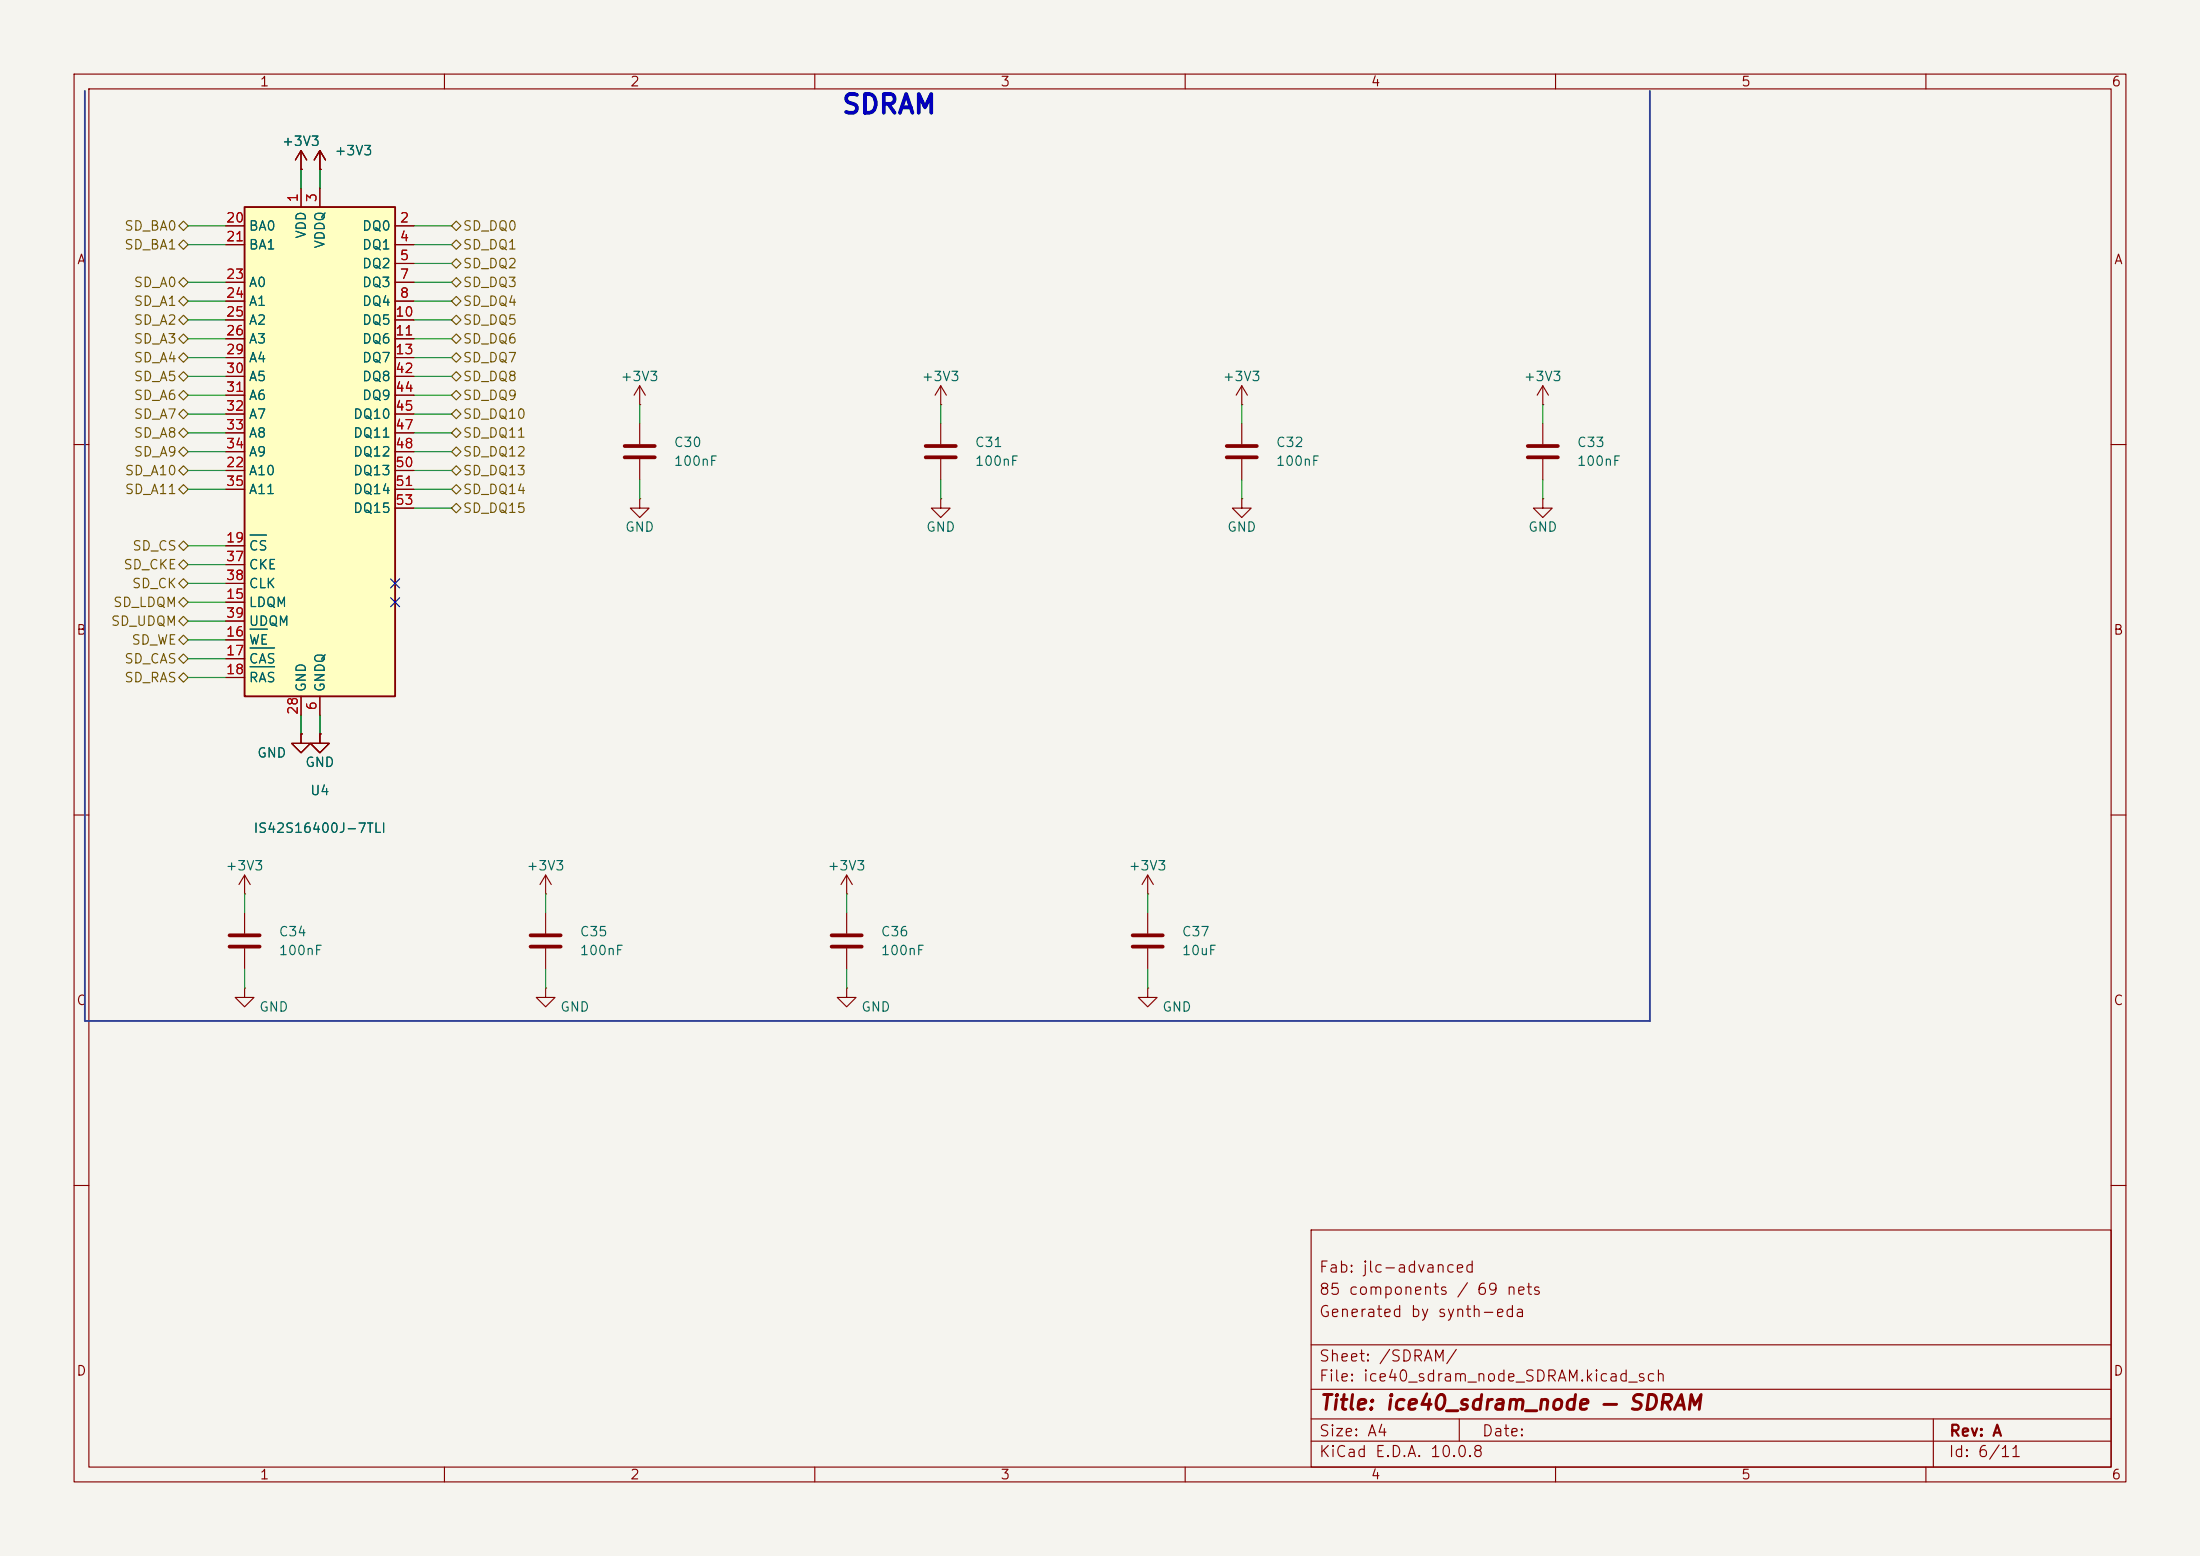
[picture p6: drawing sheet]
<svg xmlns="http://www.w3.org/2000/svg" width="297mm" height="210mm" viewBox="0 0 297 210" stroke-linecap="round" stroke-linejoin="round" font-family="sans-serif">
<path d="M0 0h297v210h-297z" fill="#f5f4ef" stroke="#f5f4ef" stroke-width=".14"/>
<g fill="none" stroke="#840000" stroke-width=".15">
<path d="M10 10h277v190h-277zM12 12h273v186h-273zM60 10v2M110 10v2M160 10v2M210 10v2M260 10v2M40.6 22.9h.1M40.6 20.3l-.7 1.3M40.6 20.3l.8 1.3M40.6 20.3v2.6M43.2 22.9h.1"/>
<path d="M43.2 20.3l-.8 1.3M43.2 20.3l.7 1.3M43.2 20.3v2.6M86.4 57.2v2.7M10 60h2M86.4 62v2.8M285 60h2M10 110h2M154.9 118.1l-.7 1.3M154.9 118.1l.8 1.3M154.9 118.1v2.6M285 110h2"/>
<path d="M114.3 133.4v1.2h1.3l-1.3 1.3-1.3-1.3h1.3M114.3 133.4h.1M154.9 120.7h.1M10 160h2M177 166h108v32h-108zM285 160h2M60 198v2M110 198v2M160 198v2M177 194.5h108M177 191.5h108M177 187.5h108"/>
<path d="M177 181.5h108M197 191.5v3M210 198v2M260 198v2M261 191.5v6.5"/>
</g>
<path d="M84.3 60.2h4.1M84.3 61.7h4.1" fill="none" stroke="#840000" stroke-width=".51"/>
<path d="M33 27.9h20.3v66.1h-20.3z" fill="#ffffc2"/>
<path d="M33 27.9h20.3v66.1h-20.3z" fill="none" stroke="#840000" stroke-width=".25"/>
<g fill="none" stroke="#840000" stroke-width=".15">
<path d="M30.5 30.5h2.5M30.5 33h2.5M30.5 38.1h2.5M40.6 22.9h.1M40.6 20.3v2.6M40.6 25.4v2.5M40.6 20.3l-.7 1.3M40.6 20.3l.8 1.3M43.2 22.9h.1M43.2 20.3v2.6M43.2 25.4v2.5M43.2 20.3l-.8 1.3"/>
<path d="M43.2 20.3l.7 1.3M53.3 30.5h2.6M53.3 33h2.6M53.3 35.6h2.6M53.3 38.1h2.6M30.5 40.6h2.5M30.5 43.2h2.5M30.5 45.7h2.5M30.5 48.3h2.5M30.5 50.8h2.5M30.5 53.3h2.5M30.5 55.9h2.5"/>
<path d="M30.5 58.4h2.5M53.3 40.6h2.6M53.3 43.2h2.6M53.3 45.7h2.6M53.3 48.3h2.6M53.3 50.8h2.6M53.3 53.3h2.6M53.3 55.9h2.6M53.3 58.4h2.6M86.4 54.6h.1M86.4 52.1l-.8 1.2M86.4 52.1l.7 1.2"/>
<path d="M86.4 52.1v2.5M127 54.6h.1M127 52.1v2.5M127 57.2v2.7M127 52.1l-.8 1.2M127 52.1l.8 1.2M167.6 54.6h.1M167.6 52.1v2.5M167.6 57.2v2.7M167.6 52.1l-.7 1.2M167.6 52.1l.8 1.2M208.3 54.6h.1"/>
<path d="M208.3 52.1v2.5M208.3 57.2v2.7M208.3 52.1l-.8 1.2M208.3 52.1l.7 1.2M30.5 73.7h2.5M30.5 63.5h2.5M30.5 61h2.5M30.5 66h2.5M30.5 76.2h2.5M30.5 78.7h2.5M53.3 63.5h2.6M53.3 61h2.6"/>
<path d="M53.3 66h2.6M53.3 68.6h2.6M86.4 67.3v1.3h1.2l-1.2 1.3-1.3-1.3h1.3M86.4 67.3h.1M127 67.3v1.3h1.3l-1.3 1.3-1.3-1.3h1.3M127 67.3h.1M127 62v2.8M167.6 67.3v1.3h1.3l-1.3 1.3-1.2-1.3h1.2M167.6 67.3h.1M167.6 62v2.8M208.3 67.3v1.3h1.2l-1.2 1.3-1.3-1.3h1.3M208.3 67.3h.1"/>
<path d="M208.3 62v2.8M30.5 81.3h2.5M30.5 86.4h2.5M30.5 88.9h2.5M30.5 91.4h2.5M30.5 83.8h2.5M40.6 99.1v1.2h1.3l-1.3 1.3-1.2-1.3h1.2M40.6 99.1h.1M40.6 94v2.5M43.2 99.1v1.2h1.2l-1.2 1.3-1.3-1.3h1.3M43.2 99.1h.1M43.2 94v2.5"/>
<path d="M33 118.1v2.6M33 118.1l-.7 1.3M33 118.1l.8 1.3M73.7 118.1l-.8 1.3M73.7 118.1l.7 1.3M73.7 118.1v2.6M114.3 118.1l-.8 1.3M114.3 118.1l.8 1.3M114.3 118.1v2.6M33 120.7h.1M33 133.4v1.2h1.3l-1.3 1.3-1.3-1.3h1.3M33 133.4h.1"/>
<path d="M33 123.2v2.8M33 128v2.8M73.7 133.4v1.2h1.2l-1.2 1.3-1.3-1.3h1.3M73.7 133.4h.1M73.7 120.7h.1M73.7 123.2v2.8M73.7 128v2.8M114.3 120.7h.1M114.3 123.2v2.8M114.3 128v2.8M154.9 133.4v1.2h1.3l-1.3 1.3-1.2-1.3h1.2M154.9 133.4h.1"/>
<path d="M154.9 123.2v2.8M154.9 128v2.8"/>
</g>
<path d="M33.8 72.2h2.2M33.8 84.9h2.3M33.8 87.5h3.3M33.8 90h3.3" fill="none" stroke="#006464" stroke-width=".15"/>
<g fill="none" stroke="#840000" stroke-width=".51">
<path d="M125 60.2h4M125 61.7h4M165.6 60.2h4.1M165.6 61.7h4.1M206.2 60.2h4.1M206.2 61.7h4.1M31 126.2h4.1M31 127.8h4.1M71.6 126.2h4.1M71.6 127.8h4.1M112.3 126.2h4M112.3 127.8h4"/>
<path d="M152.9 126.2h4.1M152.9 127.8h4.1"/>
</g>
<g fill="none" stroke="#725600" stroke-width=".15">
<path d="M24.1 38.1l.7-.6 .6 .6-.6 .6zM24.1 33l.7-.6 .6 .6-.6 .7zM24.1 30.5l.7-.7 .6 .7-.6 .6zM61 30.5l.6-.7 .6 .7-.6 .6zM61 35.6l.6-.7 .6 .7-.6 .6zM61 38.1l.6-.6 .6 .6-.6 .6zM61 33l.6-.6 .6 .6-.6 .7zM24.1 58.4l.7-.6 .6 .6-.6 .7zM24.1 40.6l.7-.6 .6 .6-.6 .7zM24.1 45.7l.7-.6 .6 .6-.6 .7zM24.1 48.3l.7-.7 .6 .7-.6 .6zM24.1 50.8l.7-.6 .6 .6-.6 .6z"/>
<path d="M24.1 53.3l.7-.6 .6 .6-.6 .7zM24.1 55.9l.7-.7 .6 .7-.6 .6zM24.8 42.5l.6 .7-.6 .6-.7-.6zM61 45.7l.6-.6 .6 .6-.6 .7zM61 48.3l.6-.7 .6 .7-.6 .6zM61 40.6l.6-.6 .6 .6-.6 .7zM61 50.8l.6-.6 .6 .6-.6 .6zM61 53.3l.6-.6 .6 .6-.6 .7zM61 55.9l.6-.7 .6 .7-.6 .6zM61 58.4l.6-.6 .6 .6-.6 .7zM61.6 42.5l.6 .7-.6 .6-.6-.6zM24.1 61l.7-.7 .6 .7-.6 .6z"/>
<path d="M24.1 66l.7-.6 .6 .6-.6 .7zM24.1 73.7l.7-.7 .6 .7-.6 .6zM24.1 78.7l.7-.6 .6 .6-.6 .7zM24.1 76.2l.7-.6 .6 .6-.6 .6zM24.8 62.9l.6 .6-.6 .6-.7-.6zM61 68.6l.6-.7 .6 .7-.6 .6zM61 61l.6-.7 .6 .7-.6 .6zM61 66l.6-.6 .6 .6-.6 .7zM61.6 62.9l.6 .6-.6 .6-.6-.6zM24.1 86.4l.7-.7 .6 .7-.6 .6zM24.1 81.3l.7-.7 .6 .7-.6 .6zM24.1 83.8l.7-.6 .6 .6-.6 .7z"/>
<path d="M24.8 88.3l.6 .6-.6 .6-.7-.6zM24.8 90.8l.6 .6-.6 .7-.7-.7z"/>
</g>
<path d="M11.5 12.3v125.5h211.2v-125.5" fill="none" stroke="#314296" stroke-width=".25"/>
<g fill="none" stroke="#009600" stroke-width=".15">
<path d="M25.4 38.1h5.1M25.4 33h5.1M25.4 30.5h5.1M40.6 22.9v2.5M43.2 22.9v2.5M55.9 38.1h5.1M55.9 35.6h5.1M55.9 33h5.1M55.9 30.5h5.1M25.4 55.9h5.1M25.4 53.3h5.1M25.4 50.8h5.1"/>
<path d="M25.4 58.4h5.1M25.4 48.3h5.1M25.4 43.2h5.1M25.4 45.7h5.1M25.4 40.6h5.1M55.9 55.9h5.1M55.9 53.3h5.1M55.9 50.8h5.1M55.9 58.4h5.1M55.9 48.3h5.1M55.9 43.2h5.1M55.9 45.7h5.1"/>
<path d="M55.9 40.6h5.1M86.4 54.6v2.6M127 54.6v2.6M167.6 54.6v2.6M208.3 54.6v2.6M25.4 63.5h5.1M25.4 61h5.1M25.4 66h5.1M25.4 73.7h5.1M25.4 78.7h5.1M25.4 76.2h5.1M55.9 63.5h5.1"/>
<path d="M55.9 61h5.1M55.9 66h5.1M55.9 68.6h5.1M86.4 64.8v2.5M127 64.8v2.5M167.6 64.8v2.5M208.3 64.8v2.5M25.4 88.9h5.1M25.4 86.4h5.1M25.4 81.3h5.1M25.4 91.4h5.1M25.4 83.8h5.1"/>
<path d="M40.6 96.5v2.6M43.2 96.5v2.6M33 120.7v2.5M33 130.8v2.6M73.7 120.7v2.5M73.7 130.8v2.6M114.3 120.7v2.5M114.3 130.8v2.6M154.9 120.7v2.5M154.9 130.8v2.6"/>
</g>
<path d="M52.7 78.1l1.2 1.2M53.9 78.1l-1.2 1.2M52.7 80.7l1.2 1.2M53.9 80.7l-1.2 1.2" fill="none" stroke="#000084" stroke-width=".15"/>
<text font-size="2.5" fill="#0000c2" x="113.5" y="16">SDRAM</text>
<text font-size="2" fill="#840000" x="178" y="190.8">Title: ice40_sdram_node — SDRAM</text>
<g font-size="1.5" fill="#840000">
<text x="178" y="172.1">Fab: jlc-advanced</text>
<text x="178" y="178.1">Generated by synth-eda</text>
<text x="178" y="175.1">85 components / 69 nets</text>
<text x="178" y="184.1">Sheet: /SDRAM/</text>
<text x="178" y="186.8">File: ice40_sdram_node_SDRAM.kicad_sch</text>
<text x="178" y="197">KiCad E.D.A. 10.0.8</text>
<text x="178" y="194.2">Size: A4</text>
<text x="200" y="194.2">Date:</text>
<text x="263" y="197">Id: 6/11</text>
<text x="263" y="194.2">Rev: A</text>
</g>
<g font-size="1.3" fill="#840000">
<text x="35" y="12">1</text>
<text x="85" y="12">2</text>
<text x="135" y="12">3</text>
<text x="185" y="12">4</text>
<text x="235" y="12">5</text>
<text x="285" y="12">6</text>
<text x="10.3" y="36">A</text>
<text x="285.3" y="36">A</text>
<text x="10.2" y="86">B</text>
<text x="285.2" y="86">B</text>
<text x="10.2" y="136">C</text>
<text x="285.2" y="136">C</text>
<text x="10.2" y="186">D</text>
<text x="285.2" y="186">D</text>
<text x="35" y="200">1</text>
<text x="85" y="200">2</text>
<text x="135" y="200">3</text>
<text x="185" y="200">4</text>
<text x="235" y="200">5</text>
<text x="285" y="200">6</text>
</g>
<g font-size="1.3" fill="#006464">
<text x="38" y="20">+3V3</text>
<text x="45.1" y="21.3">+3V3</text>
<text x="33.5" y="31.4">BA0</text>
<text x="33.5" y="34">BA1</text>
<text x="41.6" y="32.3" transform="rotate(-90 41.6 32.3)">VDD</text>
<text x="44.1" y="33.6" transform="rotate(-90 44.1 33.6)">VDDQ</text>
<text x="48.8" y="31.4">DQ0</text>
<text x="48.8" y="34">DQ1</text>
<text x="33.5" y="39.1">A0</text>
<text x="33.5" y="41.6">A1</text>
<text x="48.8" y="36.5">DQ2</text>
<text x="48.8" y="39.1">DQ3</text>
<text x="48.8" y="41.6">DQ4</text>
<text x="33.5" y="44.1">A2</text>
<text x="33.5" y="46.7">A3</text>
<text x="48.8" y="44.1">DQ5</text>
<text x="48.8" y="46.7">DQ6</text>
<text x="33.5" y="49.2">A4</text>
<text x="33.5" y="51.8">A5</text>
<text x="48.8" y="49.2">DQ7</text>
<text x="48.8" y="51.8">DQ8</text>
<text x="83.7" y="51.8">+3V3</text>
<text x="124.3" y="51.8">+3V3</text>
<text x="165" y="51.8">+3V3</text>
<text x="205.6" y="51.8">+3V3</text>
<text x="33.5" y="54.3">A6</text>
<text x="33.5" y="56.8">A7</text>
<text x="33.5" y="59.4">A8</text>
<text x="47.6" y="56.8">DQ10</text>
<text x="47.6" y="59.4">DQ11</text>
<text x="48.8" y="54.3">DQ9</text>
<text x="33.5" y="64.5">A10</text>
<text x="33.5" y="61.9">A9</text>
<text x="47.6" y="61.9">DQ12</text>
<text x="47.6" y="64.5">DQ13</text>
<text x="90.9" y="60.7">C30</text>
<text x="90.9" y="63.2">100nF</text>
<text x="131.5" y="60.7">C31</text>
<text x="131.5" y="63.2">100nF</text>
<text x="172.2" y="60.7">C32</text>
<text x="172.2" y="63.2">100nF</text>
<text x="212.8" y="60.7">C33</text>
<text x="212.8" y="63.2">100nF</text>
<text x="33.5" y="67">A11</text>
<text x="47.6" y="67">DQ14</text>
<text x="47.6" y="69.5">DQ15</text>
<text x="33.5" y="74.6">CS</text>
<text x="33.5" y="77.2">CKE</text>
<text x="84.3" y="72.1">GND</text>
<text x="124.9" y="72.1">GND</text>
<text x="165.6" y="72.1">GND</text>
<text x="206.2" y="72.1">GND</text>
<text x="33.5" y="82.2">LDQM</text>
<text x="33.5" y="79.7">CLK</text>
<text x="33.5" y="87.3">WE</text>
<text x="33.5" y="89.9">CAS</text>
<text x="33.5" y="84.8">UDQM</text>
<text x="33.5" y="92.4">RAS</text>
<text x="41.6" y="93.5" transform="rotate(-90 41.6 93.5)">GND</text>
<text x="44.1" y="93.5" transform="rotate(-90 44.1 93.5)">GNDQ</text>
<text x="34.6" y="102.6">GND</text>
<text x="41.1" y="103.8">GND</text>
<text x="41.8" y="107.6">U4</text>
<text x="34.1" y="112.7">IS42S16400J-7TLI</text>
<text x="30.4" y="117.8">+3V3</text>
<text x="71" y="117.8">+3V3</text>
<text x="111.6" y="117.8">+3V3</text>
<text x="152.3" y="117.8">+3V3</text>
<text x="37.5" y="126.7">C34</text>
<text x="37.5" y="129.2">100nF</text>
<text x="78.2" y="126.7">C35</text>
<text x="78.2" y="129.2">100nF</text>
<text x="118.8" y="126.7">C36</text>
<text x="118.8" y="129.2">100nF</text>
<text x="159.5" y="126.7">C37</text>
<text x="159.5" y="129.2">10uF</text>
<text x="34.9" y="136.9">GND</text>
<text x="75.5" y="136.9">GND</text>
<text x="116.2" y="136.9">GND</text>
<text x="156.8" y="136.9">GND</text>
</g>
<g font-size="1.3" fill="#a90000">
<text x="40.5" y="27.4" transform="rotate(-90 40.5 27.4)">1</text>
<text x="43" y="27.4" transform="rotate(-90 43 27.4)">3</text>
<text x="30.4" y="30.3">20</text>
<text x="30.4" y="32.9">21</text>
<text x="53.9" y="30.3">2</text>
<text x="53.9" y="32.9">4</text>
<text x="53.9" y="35.4">5</text>
<text x="30.4" y="38">23</text>
<text x="30.4" y="40.5">24</text>
<text x="53.9" y="38">7</text>
<text x="53.9" y="40.5">8</text>
<text x="30.4" y="43">25</text>
<text x="30.4" y="45.6">26</text>
<text x="53.3" y="43">10</text>
<text x="53.3" y="45.6">11</text>
<text x="30.4" y="48.1">29</text>
<text x="30.4" y="50.7">30</text>
<text x="30.4" y="53.2">31</text>
<text x="53.3" y="48.1">13</text>
<text x="53.3" y="50.7">42</text>
<text x="53.3" y="53.2">44</text>
<text x="30.4" y="55.7">32</text>
<text x="30.4" y="58.3">33</text>
<text x="53.3" y="55.7">45</text>
<text x="53.3" y="58.3">47</text>
<text x="30.4" y="63.4">22</text>
<text x="30.4" y="60.8">34</text>
<text x="30.4" y="65.9">35</text>
<text x="53.3" y="60.8">48</text>
<text x="53.3" y="63.4">50</text>
<text x="53.3" y="65.9">51</text>
<text x="53.3" y="68.4">53</text>
<text x="30.4" y="73.5">19</text>
<text x="30.4" y="76.1">37</text>
<text x="30.4" y="81.1">15</text>
<text x="30.4" y="78.6">38</text>
<text x="30.4" y="83.7">39</text>
<text x="30.4" y="86.2">16</text>
<text x="30.4" y="88.8">17</text>
<text x="30.4" y="91.3">18</text>
<text x="43" y="96" transform="rotate(-90 43 96)">6</text>
<text x="40.5" y="96.6" transform="rotate(-90 40.5 96.6)">28</text>
</g>
<g font-size="1.3" fill="#725600">
<text x="16.7" y="34">SD_BA1</text>
<text x="16.7" y="31.4">SD_BA0</text>
<text x="62.4" y="31.4">SD_DQ0</text>
<text x="62.4" y="34">SD_DQ1</text>
<text x="18" y="39.1">SD_A0</text>
<text x="18" y="41.6">SD_A1</text>
<text x="62.4" y="41.6">SD_DQ4</text>
<text x="62.4" y="36.5">SD_DQ2</text>
<text x="62.4" y="39.1">SD_DQ3</text>
<text x="18" y="44.1">SD_A2</text>
<text x="18" y="46.7">SD_A3</text>
<text x="62.4" y="44.1">SD_DQ5</text>
<text x="62.4" y="46.7">SD_DQ6</text>
<text x="18" y="49.2">SD_A4</text>
<text x="18" y="51.8">SD_A5</text>
<text x="62.4" y="49.2">SD_DQ7</text>
<text x="62.4" y="51.8">SD_DQ8</text>
<text x="18" y="59.4">SD_A8</text>
<text x="18" y="54.3">SD_A6</text>
<text x="18" y="56.8">SD_A7</text>
<text x="62.4" y="54.3">SD_DQ9</text>
<text x="62.4" y="56.8">SD_DQ10</text>
<text x="62.4" y="59.4">SD_DQ11</text>
<text x="16.8" y="64.5">SD_A10</text>
<text x="18" y="61.9">SD_A9</text>
<text x="62.4" y="61.9">SD_DQ12</text>
<text x="62.4" y="64.5">SD_DQ13</text>
<text x="16.8" y="67">SD_A11</text>
<text x="62.4" y="69.5">SD_DQ15</text>
<text x="62.4" y="67">SD_DQ14</text>
<text x="16.6" y="77.2">SD_CKE</text>
<text x="17.8" y="74.6">SD_CS</text>
<text x="15.2" y="82.2">SD_LDQM</text>
<text x="17.7" y="79.7">SD_CK</text>
<text x="14.9" y="84.8">SD_UDQM</text>
<text x="16.7" y="89.9">SD_CAS</text>
<text x="17.7" y="87.3">SD_WE</text>
<text x="16.7" y="92.4">SD_RAS</text>
</g>
</svg>
